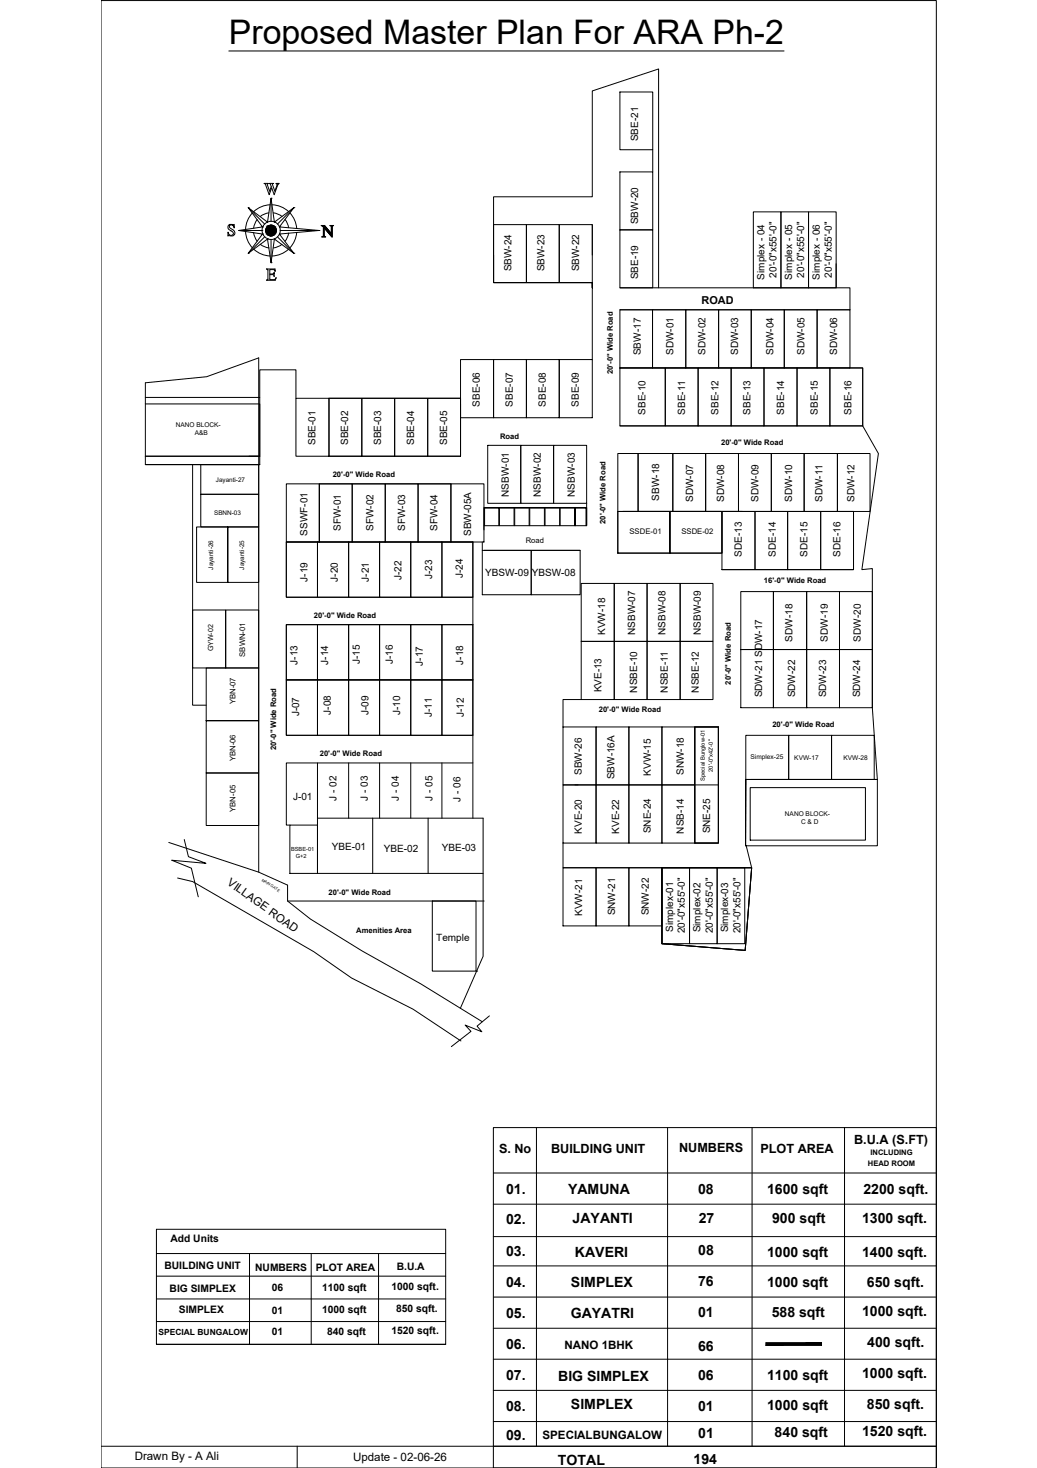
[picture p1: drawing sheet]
<svg xmlns="http://www.w3.org/2000/svg" width="210mm" height="297mm" viewBox="0 0 210 297" stroke-linecap="round" stroke-linejoin="round" font-family="sans-serif">
<!-- layer: PDF2_Text -->
<path d="M46.3 10.3h112.4" fill="none" stroke="#000" stroke-width=".2"/>
<!-- layer: PDF2_PDF_PDF_PDF_sonu -->
<g fill="none" stroke="#000" stroke-width=".2">
<path d="M52.4 72.4l-10.6 3.8-12.4 1.3M125.5 74.5h49.1v11.7h-49.1M125.5 62.7h46.5M29.4 81.7h23.2v10.6h-23.2M50.4 92.3h2.2M66.6 80.6h26.6M91.3 97.9h-26.7v11.8M93.2 81.7v10.6h-26.6M150.4 103.5h-24.4h46.8v11.8h-26.7M58 137.6h37.7M95.7 120.8h-37.7v-11.1h37.7v55.9M95.7 126.4h-37.7v22.4h37.7"/>
<path d="M64.3 154.4v11.2h33.5v27.9l-4.6 10.5M70.6 154.4v11.2M76.8 154.4v11.2M83.1 154.4v11.2M89.5 154.4v11.2M95.7 154.4h-37.7v12.5h.7M151.8 159.4h23.4v10.6h-23.4zM35.9 177.7l3.1 .7 24.5 14.2 7.7 5.3 12.4 6.3 9.7 6.4M58.2 179.1v3.2l4.6 3.7 10.5 6.4 11.9 6.7 12.4 7.6M58.7 166.9h5.6v9.8h-5.6zM64.3 165.6v11.1h33.5M75.4 165.6v11.1"/>
<path d="M86.7 165.6v11.1M58.2 182.3h39.8M99.1 205.6l-2.5 2 .9 1.2-3.4-1.4 1.2 1.3-3.9 3.1"/>
</g>
<!-- layer: PDF2_PDF_PDF_PDF_0 -->
<g fill="none" stroke="#000" stroke-width=".2">
<path d="M20.4 .1h169.1v296.9h-169.1zM125.5 18.6h6.6v11.7h-6.6zM125.5 34.8h6.6v11.7h-6.6zM99.9 51.6v5.6h20v-11.7h-6.7v11.7h6.7h-20M99.9 45.5h6.7v11.7h-6.7zM106.6 45.5h6.6v11.7h-6.6zM119.9 45.5v6.1M125.5 58.2h46.5v4.5M125.5 46.5h6.6v11.7h-6.6zM133.3 58.2v-44.2l-13.4 4.4v21.4h-20v17.4h20v15.6M29.4 77.5v2.9M52.4 72.4v104.1l5.8 2.6"/>
<path d="M93.2 72.8h6.7v11.7h-6.7zM99.9 72.8h6.7v11.7h-6.7zM106.6 72.8h6.6v11.7h-6.6zM113.2 72.8h6.7v11.7h-6.7zM125.5 74.5h9.2v11.7h-9.2zM125.5 62.7h6.6v11.8h-6.6zM132.1 62.7h6.7v11.8h-6.7zM134.7 74.5h6.6v11.7h-6.6zM138.8 62.7h6.7v11.8h-6.7zM141.3 74.5h6.7v11.7h-6.7zM145.5 62.7h6.6v11.8h-6.6zM148 74.5h6.6v11.7h-6.6z"/>
<path d="M152.1 62.7h6.6v11.8h-6.6zM154.6 74.5h6.7v11.7h-6.7zM158.7 62.7h6.7v11.8h-6.7zM161.3 74.5h6.7v11.7h-6.7zM165.4 62.7h6.6v11.8h-6.6zM168 74.5h6.6v11.7h-6.6zM29.4 80.4h23.2v13.6h-23.2zM29.4 94h23.2M29.4 92.3h23.2M39 94v48.7h2.7M40.6 94h11.8v6h-11.8zM52.6 80.4v-5.6h7.3v5.8"/>
<path d="M58 97.9h6.6v11.8h-6.6zM59.9 80.6h6.7v11.7h-6.7zM64.6 97.9h6.7v11.8h-6.7zM66.6 80.6h6.6v11.7h-6.6zM71.3 97.9h6.7v11.8h-6.7zM73.2 80.6h6.7v11.7h-6.7zM78 97.9h6.6v11.8h-6.6zM79.9 80.6h6.7v11.7h-6.7zM84.6 97.9h6.7v11.8h-6.7zM86.6 80.6h6.6v11.7h-6.6zM91.3 97.9h6.7v11.8h-6.7zM98.7 90.1h6.7v11.7h-6.7z"/>
<path d="M105.4 90.1h6.7v11.7h-6.7zM112.1 90.1h6.6v11.7h-6.6zM129.2 91.8h7v11.7h-7zM136.2 91.8h6.6v11.7h-6.6zM142.8 91.8h6.7v11.7h-6.7zM149.5 91.8h6.6v11.7h-6.6zM156.1 91.8h6.7v11.7h-6.7zM162.8 91.8h6.7v11.7h-6.7zM169.5 91.8h6.6v11.7h-6.6zM174.6 86.2l3.2 5.6-3.3 23.5 2.1-.3v28.2l1 14.5h-25.8M39.8 106.6h12.6v11.2h-6.3v-11.2v11.2h-6.3zM40.6 100h11.8v6.6h-11.8z"/>
<path d="M58 109.7h6.3v11.1h-6.3zM64.3 109.7h6.3v11.1h-6.3zM70.6 109.7h6.2v11.1h-6.2zM76.8 109.7h6.3v11.1h-6.3zM83.1 109.7h6.4v11.1h-6.4zM89.5 109.7h6.2v11.1h-6.2zM117.6 118.1h6.7v11.7h-6.7zM118.7 101.8v4.6M124.3 118.1h6.7v11.7h-6.7zM125.1 103.5v-11.7h4.1v11.7M131 118.1h6.7v11.7h-6.7zM137.7 118.1h6.6v11.7h-6.6z"/>
<path d="M146.1 103.5h6.7v11.8h-6.7zM149.9 119.7h6.6v11.7h-6.6zM152.8 103.5h6.6v11.8h-6.6zM156.5 119.7h6.8v11.7h-6.8zM159.4 103.5h6.7v11.8h-6.7zM163.3 119.7h6.6v11.7h-6.6zM166.1 103.5h6.7v11.8h-6.7zM169.9 119.7h6.7v11.7h-6.7zM39 123.4h6.7v11.8h-6.7zM41.7 135.2h10.7v10.6h-10.7h10.7v10.6h-10.7zM45.7 123.4h6.7v11.8h-6.7zM58 126.4h6.3v11.2h-6.3z"/>
<path d="M58 137.6h6.3v11.2h-6.3zM64.3 126.4h6.3v11.2h-6.3zM64.3 137.6h6.3v11.2h-6.3zM70.6 126.4h6.2v11.2h-6.2zM70.6 137.6h6.2v11.2h-6.2zM76.8 126.4h6.3v11.2h-6.3zM76.8 137.6h6.3v11.2h-6.3zM83.1 126.4h6.4v11.2h-6.4zM83.1 137.6h6.4v11.2h-6.4zM89.5 126.4h6.2v11.2h-6.2zM89.5 137.6h6.2v11.2h-6.2zM117.6 129.8h6.7v11.7h-6.7z"/>
<path d="M124.3 129.8h6.7v11.7h-6.7zM131 129.8h6.7v11.7h-6.7zM137.7 129.8h6.6v11.7h-6.6zM149.9 131.4h6.6v11.8h-6.6zM156.5 131.4h6.8v11.8h-6.8zM163.3 131.4h6.6v11.8h-6.6zM169.9 131.4h6.7v11.8h-6.7zM41.7 156.4h10.7v10.6h-10.7zM116.4 158.8h.6M151 157.7h26.6v13.4h-26.7l.1-13.4-.1 13.4h.1M151 148.8h8.6v8.9h-8.6zM159.6 148.8h8.7v8.9h-8.7z"/>
<path d="M168.3 148.8h8.7v8.9h-8.7zM34.2 170.5l18.2 6M37.3 169.9l.8 3.4 3.6 1.4-6.9-.6 3.9 1.6 1.4 5.8M87.5 182.3h8.9v14.2h-8.9zM96.4 196.5h.3"/>
</g>
<!-- layer: PDF2_PDF_PDF_PDF_colum -->
<path d="M125.1 103.5h10.5v8.4h-10.5zM135.6 103.5h10.5v8.4h-10.5z" fill="none" stroke="#000" stroke-width=".2"/>
<!-- layer: PDF2_0 -->
<g fill="none" stroke="#000" stroke-width=".2">
<path d="M132.1 30.3v4.5M97.6 111.4h9.9v8.9h-9.9zM97.6 109.7v1.7M98 102.7h20.7v3.7h-2.3v-3.6v3.6h-18.4zM98 111.4h19.4M98 106.4v.8M98.1 106.4v-3.6h2.9v3.6M101.1 106.4v-3.6h17.5v3.6M104.1 102.8v3.6M104.2 102.8v3.6M107.1 102.8v3.6M107.2 102.8v3.6"/>
<path d="M107.5 111.4h9.9v8.9h-9.9zM110.2 102.8v3.6M110.3 102.8v3.6M113.3 102.8v3.6M113.4 102.8v3.6M116.3 102.8v3.6M114 147.1h6.6v11.7h-6.6zM114 158.8h6.6v11.8h-6.6zM117.6 141.5h-3.6v5.6M120.6 147.1h6.7v11.7h-6.7zM120.6 158.8h6.7v11.8h-6.7zM127.3 147.1h6.7v11.7h-6.7z"/>
<path d="M127.3 158.8h6.7v11.8h-6.7zM134 147.1h6.6v11.7h-6.6zM134 158.8h6.6v11.8h-6.6zM140.6 147.1h4.8v23.5h-4.8zM140.6 158.8h4.8M140.7 147.1h4.7v23.5h-4.8M114 170.6v5h38.1l-1.3 16.7-16.8-1.3v-15.4M114 175.6h6.6v11.8h-6.6zM120.6 175.6h6.7v11.8h-6.7zM127.3 175.6h6.7v11.8h-6.7zM134 175.6h5.6v15.4h-5.6zM134 175.6h18.1l-1.3 16.7-16.8-1.3z"/>
<path d="M139.6 175.6h5.6v15.4h-5.6zM145.2 175.6h5.5v15.4h-5.5zM151 171.1l1.1 4.5"/>
</g>
<!-- layer: PDF2_textss -->
<g fill="none" stroke="#000" stroke-width=".2">
<path d="M99.9 228.2h89.6v68.8h-89.6zM99.9 237.3h89.6M108.6 228.2v64.4M135.1 228.2v64.4M152.2 228.2v64.4M31.7 258.2h58.5M31.7 253.6h58.5M50.5 253.6v18.4M63 253.6v18.4M76.6 253.6v18.4M99.9 243.7h89.6M99.9 256.1h89.6"/>
<path d="M99.9 250.2h89.6M31.7 262.8h58.5M31.7 267.4h58.5M31.7 272h58.5M99.9 262.5h89.6M99.9 268.8h89.6M99.9 275h89.6M170.9 261.1v-32.9v64.4M20.4 292.6h169.1M60.2 292.6v4.4M99.9 281.3h89.6M99.9 287.6h89.6"/>
</g>
<!-- layer: 0 -->
<g fill="#000" stroke="#000" stroke-width=".2">
<path d="M54.7 45.6h.5zM54.6 45.6h.6z"/>
<path d="M54.6 45.6l.7 .1zM54.4 45.7h.9z"/>
<path d="M54.6 47.7h.6zM54.6 47.7h.3z"/>
<path d="M54.4 45.7l1.1 .1zM54.2 45.8h1.3z"/>
<path d="M54.4 47.6h.9zM54.4 47.6l.8 .1z"/>
<path d="M54.2 45.8l1.4 .1-.1-.1zM54.2 45.8l1.4 .1h-1.5z"/>
<path d="M54.2 47.5l1.1 .1 .2-.1zM54.2 47.5l1.1 .1h-.9z"/>
<path d="M54.1 45.9l1.7 .2-.2-.2zM54.1 45.9l1.7 .2h-1.9z"/>
<path d="M54.1 47.4l1.4 .1 .1-.1zM54.1 47.4l1.4 .1h-1.3z"/>
<path d="M53.9 46.1l1.9 .2v-.2zM53.9 46.1l1.9 .2h-2z"/>
<path d="M53.9 47.2l1.7 .2 .2-.2zM53.9 47.2l1.7 .2h-1.5z"/>
<path d="M53.8 46.3l2.1 .2-.1-.2zM53.8 46.3l2.1 .2h-2.1z"/>
<path d="M53.8 47l2 .2v-.2zM53.8 47l2 .2h-1.9z"/>
<path d="M53.8 46.5l2.1 .1v-.1zM53.8 46.5l2.1 .1h-2.1z"/>
<path d="M53.8 46.6l2.1 .2v-.2zM53.8 46.6l2.1 .2h-2.1z"/>
<path d="M53.8 46.8l2 .2 .1-.2zM53.8 46.8l2 .2h-2z"/>
<path d="M155 271.7v.5l11.3-.5zM155 272.2l11.3-.5v.5z"/>
</g>
<g fill="none" stroke="#000" stroke-width=".2">
<path d="M46.2 45.6l.3-.2h.9v.7a.48 .48 0 0 0-.4-.5 .48 .48 0 0 0-.6 .3l.5 .4a.72 .72 0 0 1 .6 .7 .72 .72 0 0 1-.5 .7h-.9l.1-.7a.52 .52 0 0 0 .4 .6 .52 .52 0 0 0 .6-.5l-.4-.4a.79 .79 0 0 1-.6-1.1zM48.3 46.6h.1M48.3 46.6h4.7M49.7 46.8l.4 1.8 1 1.5M50.2 42l3.9 2.9 .8-4.8 .6 4.8 4-2.9-2.9 3.9 8 .7-8 .8 2.9 3.9-4-2.9-.6 4.8-.8-4.8-3.9 2.9 2.9-3.9-4.8-.8 4.8-.7zM50.2 42h.1M50.2 51.3h.1M50.2 42l3.4 3.3M51.1 43.1l-1 1.5-.4 1.8M51.3 47.1l.4 1.1 .4 .6M51.4 50.4l1.5 1 1.8 .4M52.1 44.4l-.4 .7-.4 1.1"/>
<path d="M52.7 49.4l1 .6 .7 .2M53 46.6h.1M53.1 45.9h.1M53.1 47.4h.1M53.6 47.9l-3.4 3.4M53.8 46.6h.1M53.9 54.4h1.8v.5a.47 .47 0 0 0-.6-.3h-.5v.8h.7l.2-.3v.9l-.2-.4h-.7v.9h1l.3-.3-.2 .5h-1.8l.3-.1v-2zM54.1 48.4h.1M54.4 43.1l-.7 .1-1 .6M54.7 41.4l-1.8 .4-1.5 1M54.9 53.2h.1M54.9 40.1v4.7"/>
<path d="M54.9 48.5v4.7M55.1 41.4l1.8 .4 1.5 1M55.3 43.1l.8 .1 1 .6M55.5 48.4h.1M55.5 44.9h.1M56.2 47.9l3.3 3.4M56.6 47.4h.1M56.6 45.9h.1M56.7 46.6h7.9M57.1 49.4l-1 .6-.8 .2M57.7 44.4l.5 1 .2 .7M58.4 50.4l-1.5 1-1.8 .4"/>
<path d="M58.4 47.2l-.2 .7-.5 .9M58.7 43.1l.9 1.4 .5 1.7M59.5 51.3h.1M59.5 42h.1M59.5 42l-3.3 3.3M60.1 47l-.5 1.7-.9 1.4M152.5 42.9h5.6v15.3h-5.6zM158.1 42.9h5.6v15.3h-5.6zM163.7 42.9h5.5v15.3h-5.5zM169.2 53.4v4.8M31.7 248.7h58.5v23.3h-58.5z"/>
<circle cx="54.9" cy="46.6" r="1.84"/>
<circle cx="54.9" cy="46.6" r="1.08"/>
</g>
<text font-size="6.9" x="46.3" y="8.9">Proposed Master Plan For ARA Ph-2</text>
<g font-size="5.3">
<text x="52.2" y="40.6">W</text>
<text x="63.9" y="49">N</text>
</g>
<g font-size="2.9">
<text x="102.4" y="241.6">01.</text>
<text x="115" y="241.6">YAMUNA</text>
<text x="141.3" y="241.5">08</text>
<text x="155.3" y="241.5">1600 sqft</text>
<text x="174.8" y="241.5">2200 sqft.</text>
<text x="102.4" y="247.8">02.</text>
<text x="115.9" y="247.6">JAYANTI</text>
<text x="141.4" y="247.4">27</text>
<text x="156.3" y="247.5">900 sqft</text>
<text x="174.5" y="247.5">1300 sqft.</text>
<text x="102.4" y="254.1">03.</text>
<text x="116.4" y="254.4">KAVERI</text>
<text x="141.4" y="254">08</text>
<text x="155.3" y="254.3">1000 sqft</text>
<text x="174.5" y="254.3">1400 sqft.</text>
<text x="102.4" y="260.3">04.</text>
<text x="115.6" y="260.5">SIMPLEX</text>
<text x="141.3" y="260.3">76</text>
<text x="155.3" y="260.4">1000 sqft</text>
<text x="175.5" y="260.3">650 sqft.</text>
<text x="102.4" y="266.6">05.</text>
<text x="115.5" y="266.8">GAYATRI</text>
<text x="141.3" y="266.6">01</text>
<text x="156.2" y="266.4">588 sqft</text>
<text x="174.5" y="266.3">1000 sqft.</text>
<text x="102.4" y="272.9">06.</text>
<text x="141.3" y="273.3">66</text>
<text x="175.6" y="272.6">400 sqft.</text>
<text x="102.4" y="279.2">07.</text>
<text x="113" y="279.3">BIG SIMPLEX</text>
<text x="141.3" y="279.1">06</text>
<text x="155.3" y="279.3">1100 sqft</text>
<text x="174.5" y="278.9">1000 sqft.</text>
<text x="102.4" y="285.5">08.</text>
<text x="115.6" y="285.1">SIMPLEX</text>
<text x="141.3" y="285.4">01</text>
<text x="155.3" y="285.2">1000 sqft</text>
<text x="175.5" y="285">850 sqft.</text>
<text x="102.4" y="291.4">09.</text>
<text x="141.4" y="290.9">01</text>
<text x="156.8" y="290.7">840 sqft</text>
<text x="174.5" y="290.6">1520 sqft.</text>
<text x="112.9" y="296.4">TOTAL</text>
<text x="140.4" y="296.3">194</text>
</g>
<g font-size="2.6">
<text x="101" y="233.2">S. No</text>
<text x="111.5" y="233.2">BUILDING UNIT</text>
<text x="137.5" y="233.2">NUMBERS</text>
<text x="153.9" y="233.2">PLOT AREA</text>
<text x="172.9" y="231.4">B.U.A (S.FT)</text>
</g>
<g font-size="2.3">
<text x="45.8" y="178.9" transform="rotate(36 45.8 178.9)">VILLAGE ROAD</text>
<text x="114.3" y="272.9">NANO 1BHK</text>
<text x="109.8" y="291.1">SPECIALBUNGALOW</text>
<text x="27.3" y="295.5">Drawn By - A Ali</text>
<text x="71.5" y="295.6">Update - 02-06-26</text>
</g>
<text font-size="2.2" x="142" y="61.5">ROAD</text>
<g font-size="2.1">
<text x="34.5" y="251.4">Add Units</text>
<text x="33.3" y="256.9">BUILDING UNIT</text>
<text x="51.6" y="257.1">NUMBERS</text>
<text x="63.9" y="257.1">PLOT AREA</text>
<text x="80.3" y="256.9">B.U.A</text>
<text x="34.3" y="261.4">BIG SIMPLEX</text>
<text x="55" y="261.2">06</text>
<text x="65.2" y="261.3">1100 sqft</text>
<text x="79.2" y="261.1">1000 sqft.</text>
<text x="36.2" y="265.6">SIMPLEX</text>
<text x="55" y="265.8">01</text>
<text x="65.2" y="265.7">1000 sqft</text>
<text x="79.2" y="270">1520 sqft.</text>
<text x="80.2" y="265.5">850 sqft.</text>
<text x="55" y="270.2">01</text>
<text x="66.2" y="270.1">840 sqft</text>
</g>
<g font-size="2">
<text x="129.2" y="28.6" transform="rotate(-90 129.2 28.6)">SBE-21</text>
<text x="129.2" y="45.4" transform="rotate(-90 129.2 45.4)">SBW-20</text>
<text x="103.5" y="54.9" transform="rotate(-90 103.5 54.9)">SBW-24</text>
<text x="110.2" y="54.9" transform="rotate(-90 110.2 54.9)">SBW-23</text>
<text x="117.3" y="54.9" transform="rotate(-90 117.3 54.9)">SBW-22</text>
<text x="129.2" y="56.5" transform="rotate(-90 129.2 56.5)">SBE-19</text>
<text x="154.8" y="56.6" transform="rotate(-90 154.8 56.6)">Simplex - 04</text>
<text x="157.2" y="56.2" transform="rotate(-90 157.2 56.2)">20'-0&quot;x55'-0&quot;</text>
<text x="160.4" y="56.6" transform="rotate(-90 160.4 56.6)">Simplex - 05</text>
<text x="162.8" y="56.2" transform="rotate(-90 162.8 56.2)">20'-0&quot;x55'-0&quot;</text>
<text x="165.9" y="56.6" transform="rotate(-90 165.9 56.6)">Simplex - 06</text>
<text x="168.4" y="56.2" transform="rotate(-90 168.4 56.2)">20'-0&quot;x55'-0&quot;</text>
<text x="129.7" y="71.9" transform="rotate(-90 129.7 71.9)">SBW-17</text>
<text x="136.3" y="71.8" transform="rotate(-90 136.3 71.8)">SDW-01</text>
<text x="142.8" y="71.8" transform="rotate(-90 142.8 71.8)">SDW-02</text>
<text x="149.4" y="71.8" transform="rotate(-90 149.4 71.8)">SDW-03</text>
<text x="156.5" y="71.8" transform="rotate(-90 156.5 71.8)">SDW-04</text>
<text x="162.9" y="71.8" transform="rotate(-90 162.9 71.8)">SDW-05</text>
<text x="169.5" y="71.8" transform="rotate(-90 169.5 71.8)">SDW-06</text>
<text x="97.2" y="82.3" transform="rotate(-90 97.2 82.3)">SBE-06</text>
<text x="103.8" y="82.3" transform="rotate(-90 103.8 82.3)">SBE-07</text>
<text x="110.5" y="82.3" transform="rotate(-90 110.5 82.3)">SBE-08</text>
<text x="117.1" y="82.3" transform="rotate(-90 117.1 82.3)">SBE-09</text>
<text x="130.7" y="83.9" transform="rotate(-90 130.7 83.9)">SBE-10</text>
<text x="138.7" y="83.9" transform="rotate(-90 138.7 83.9)">SBE-11</text>
<text x="145.5" y="83.9" transform="rotate(-90 145.5 83.9)">SBE-12</text>
<text x="151.9" y="83.9" transform="rotate(-90 151.9 83.9)">SBE-13</text>
<text x="158.7" y="83.9" transform="rotate(-90 158.7 83.9)">SBE-14</text>
<text x="165.5" y="83.9" transform="rotate(-90 165.5 83.9)">SBE-15</text>
<text x="172.3" y="83.9" transform="rotate(-90 172.3 83.9)">SBE-16</text>
<text x="63.8" y="90.1" transform="rotate(-90 63.8 90.1)">SBE-01</text>
<text x="70.5" y="90.1" transform="rotate(-90 70.5 90.1)">SBE-02</text>
<text x="77.2" y="90.1" transform="rotate(-90 77.2 90.1)">SBE-03</text>
<text x="83.8" y="90.1" transform="rotate(-90 83.8 90.1)">SBE-04</text>
<text x="90.5" y="90.1" transform="rotate(-90 90.5 90.1)">SBE-05</text>
<text x="103" y="100.5" transform="rotate(-90 103 100.5)">NSBW-01</text>
<text x="109.5" y="100.5" transform="rotate(-90 109.5 100.5)">NSBW-02</text>
<text x="116.4" y="100.5" transform="rotate(-90 116.4 100.5)">NSBW-03</text>
<text x="133.4" y="101.3" transform="rotate(-90 133.4 101.3)">SBW-18</text>
<text x="140.3" y="101.5" transform="rotate(-90 140.3 101.5)">SDW-07</text>
<text x="146.6" y="101.5" transform="rotate(-90 146.6 101.5)">SDW-08</text>
<text x="153.5" y="101.5" transform="rotate(-90 153.5 101.5)">SDW-09</text>
<text x="160.3" y="101.5" transform="rotate(-90 160.3 101.5)">SDW-10</text>
<text x="166.5" y="101.5" transform="rotate(-90 166.5 101.5)">SDW-11</text>
<text x="173" y="101.5" transform="rotate(-90 173 101.5)">SDW-12</text>
<text x="69" y="107.4" transform="rotate(-90 69 107.4)">SFW-01</text>
<text x="75.6" y="107.4" transform="rotate(-90 75.6 107.4)">SFW-02</text>
<text x="82" y="107.4" transform="rotate(-90 82 107.4)">SFW-03</text>
<text x="88.6" y="107.4" transform="rotate(-90 88.6 107.4)">SFW-04</text>
<text x="62.2" y="108.4" transform="rotate(-90 62.2 108.4)">SSWF-01</text>
<text x="95.4" y="108.4" transform="rotate(-90 95.4 108.4)">SBW-05A</text>
<text x="150.2" y="112.6" transform="rotate(-90 150.2 112.6)">SDE-13</text>
<text x="157" y="112.6" transform="rotate(-90 157 112.6)">SDE-14</text>
<text x="163.4" y="112.6" transform="rotate(-90 163.4 112.6)">SDE-15</text>
<text x="170.1" y="112.6" transform="rotate(-90 170.1 112.6)">SDE-16</text>
<text x="62.3" y="117.7" transform="rotate(-90 62.3 117.7)">J-19</text>
<text x="68.4" y="117.7" transform="rotate(-90 68.4 117.7)">J-20</text>
<text x="74.6" y="117.7" transform="rotate(-90 74.6 117.7)">J-21</text>
<text x="81.2" y="117.3" transform="rotate(-90 81.2 117.3)">J-22</text>
<text x="87.5" y="117.2" transform="rotate(-90 87.5 117.2)">J-23</text>
<text x="93.7" y="117" transform="rotate(-90 93.7 117)">J-24</text>
<text x="98.2" y="116.6">YBSW-09 YBSW-08</text>
<text x="122.5" y="128.5" transform="rotate(-90 122.5 128.5)">KVW-18</text>
<text x="128.6" y="128.5" transform="rotate(-90 128.6 128.5)">NSBW-07</text>
<text x="134.7" y="128.5" transform="rotate(-90 134.7 128.5)">NSBW-08</text>
<text x="141.9" y="128.5" transform="rotate(-90 141.9 128.5)">NSBW-09</text>
<text x="160.4" y="129.8" transform="rotate(-90 160.4 129.8)">SDW-18</text>
<text x="167.6" y="129.8" transform="rotate(-90 167.6 129.8)">SDW-19</text>
<text x="174.2" y="129.8" transform="rotate(-90 174.2 129.8)">SDW-20</text>
<text x="60.2" y="134.5" transform="rotate(-90 60.2 134.5)">J-13</text>
<text x="66.4" y="134.5" transform="rotate(-90 66.4 134.5)">J-14</text>
<text x="72.8" y="134.4" transform="rotate(-90 72.8 134.4)">J-15</text>
<text x="79.5" y="134.4" transform="rotate(-90 79.5 134.4)">J-16</text>
<text x="85.6" y="134.7" transform="rotate(-90 85.6 134.7)">J-17</text>
<text x="93.7" y="134.5" transform="rotate(-90 93.7 134.5)">J-18</text>
<text x="121.8" y="140.1" transform="rotate(-90 121.8 140.1)">KVE-13</text>
<text x="129" y="140.2" transform="rotate(-90 129 140.2)">NSBE-10</text>
<text x="135.2" y="140.2" transform="rotate(-90 135.2 140.2)">NSBE-11</text>
<text x="141.4" y="140.2" transform="rotate(-90 141.4 140.2)">NSBE-12</text>
<text x="154.3" y="141.1" transform="rotate(-90 154.3 141.1)">SDW-21 SDW-17</text>
<text x="161" y="141.1" transform="rotate(-90 161 141.1)">SDW-22</text>
<text x="167.3" y="141.1" transform="rotate(-90 167.3 141.1)">SDW-23</text>
<text x="174.1" y="141.1" transform="rotate(-90 174.1 141.1)">SDW-24</text>
<text x="60.5" y="145" transform="rotate(-90 60.5 145)">J-07</text>
<text x="67" y="144.6" transform="rotate(-90 67 144.6)">J-08</text>
<text x="74.6" y="144.7" transform="rotate(-90 74.6 144.7)">J-09</text>
<text x="81" y="144.7" transform="rotate(-90 81 144.7)">J-10</text>
<text x="87.4" y="145.1" transform="rotate(-90 87.4 145.1)">J-11</text>
<text x="93.9" y="145.1" transform="rotate(-90 93.9 145.1)">J-12</text>
<text x="59.3" y="161.9">J-01</text>
<text x="68.1" y="162" transform="rotate(-90 68.1 162)">J - 02</text>
<text x="74.4" y="162" transform="rotate(-90 74.4 162)">J - 03</text>
<text x="80.7" y="162" transform="rotate(-90 80.7 162)">J - 04</text>
<text x="87.5" y="162" transform="rotate(-90 87.5 162)">J - 05</text>
<text x="117.8" y="156.8" transform="rotate(-90 117.8 156.8)">SBW-26</text>
<text x="124.4" y="157.7" transform="rotate(-90 124.4 157.7)">SBW-16A</text>
<text x="131.7" y="157" transform="rotate(-90 131.7 157)">KVW-15</text>
<text x="138.4" y="156.8" transform="rotate(-90 138.4 156.8)">SNW-18</text>
<text x="93.2" y="162.2" transform="rotate(-90 93.2 162.2)">J - 06</text>
<text x="67.1" y="172">YBE-01</text>
<text x="77.7" y="172.5">YBE-02</text>
<text x="89.4" y="172.3">YBE-03</text>
<text x="117.8" y="168.7" transform="rotate(-90 117.8 168.7)">KVE-20</text>
<text x="125.3" y="168.7" transform="rotate(-90 125.3 168.7)">KVE-22</text>
<text x="131.7" y="168.6" transform="rotate(-90 131.7 168.6)">SNE-24</text>
<text x="138.4" y="168.7" transform="rotate(-90 138.4 168.7)">NSB-14</text>
<text x="143.7" y="168.6" transform="rotate(-90 143.7 168.6)">SNE-25</text>
<text x="117.8" y="185.4" transform="rotate(-90 117.8 185.4)">KVW-21</text>
<text x="124.5" y="185.2" transform="rotate(-90 124.5 185.2)">SNW-21</text>
<text x="131.3" y="185.2" transform="rotate(-90 131.3 185.2)">SNW-22</text>
<text x="88.3" y="190.5">Temple</text>
<text x="136.2" y="188.5" transform="rotate(-90 136.2 188.5)">Simplex-01</text>
<text x="138.6" y="188.9" transform="rotate(-90 138.6 188.9)">20'-0&quot;x55'-0&quot;</text>
<text x="141.8" y="188.7" transform="rotate(-90 141.8 188.7)">Simplex-02</text>
<text x="144.3" y="188.9" transform="rotate(-90 144.3 188.9)">20'-0&quot;x55'-0&quot;</text>
<text x="147.4" y="188.7" transform="rotate(-90 147.4 188.7)">Simplex-03</text>
<text x="149.9" y="188.9" transform="rotate(-90 149.9 188.9)">20'-0&quot;x55'-0&quot;</text>
</g>
<text font-size="1.7" x="32.1" y="270.2">SPECIAL BUNGALOW</text>
<g font-size="1.6">
<text x="127.4" y="108.1">SSDE-01</text>
<text x="137.9" y="108.1">SSDE-02</text>
<text x="49.7" y="132.9" transform="rotate(-90 49.7 132.9)">SBWN-01</text>
<text x="47.7" y="142.5" transform="rotate(-90 47.7 142.5)">YBN-07</text>
<text x="47.7" y="154" transform="rotate(-90 47.7 154)">YBN-06</text>
<text x="47.7" y="164.3" transform="rotate(-90 47.7 164.3)">YBN-05</text>
</g>
<g font-size="1.5">
<text x="124.1" y="75.7" transform="rotate(-90 124.1 75.7)">20'-0&quot; Wide Road</text>
<text x="101.2" y="88.8">Road</text>
<text x="146" y="90">20'-0&quot; Wide Road</text>
<text x="67.4" y="96.6">20'-0&quot; Wide Road</text>
<text x="122.6" y="106" transform="rotate(-90 122.6 106)">20'-0&quot; Wide Road</text>
<text x="106.4" y="109.8">Road</text>
<text x="154.6" y="118">16'-0&quot; Wide Road</text>
<text x="63.5" y="125.1">20'-0&quot; Wide Road</text>
<text x="148" y="138.5" transform="rotate(-90 148 138.5)">20'-0&quot; Wide Road</text>
<text x="121.2" y="144">20'-0&quot; Wide Road</text>
<text x="156.3" y="147">20'-0&quot; Wide Road</text>
<text x="55.9" y="151.8" transform="rotate(-90 55.9 151.8)">20'-0&quot; Wide Road</text>
<text x="64.7" y="153.1">20'-0&quot; Wide Road</text>
<text x="66.5" y="181">20'-0&quot; Wide Road</text>
<text x="72.1" y="188.8">Amenities Area</text>
<text x="176.2" y="233.8">INCLUDING</text>
<text x="175.7" y="235.9">HEAD ROOM</text>
</g>
<text font-size="1.4" x="43.1" y="131.8" transform="rotate(-90 43.1 131.8)">GYW-02</text>
<g font-size="1.3">
<text x="35.6" y="86.4">NANO BLOCK-</text>
<text x="39.4" y="88.1">A&amp;B</text>
<text x="43.7" y="97.6">Jayanti-27</text>
<text x="43.3" y="104.2">SBNN-03</text>
<text x="43.1" y="115.3" transform="rotate(-90 43.1 115.3)">Jayanti-26</text>
<text x="49.4" y="115.3" transform="rotate(-90 49.4 115.3)">Jayanti-25</text>
<text x="151.9" y="153.5">Simplex-25</text>
<text x="160.8" y="153.7">KVW-17</text>
<text x="170.7" y="153.7">KVW-28</text>
<text x="158.9" y="165.1">NANO BLOCK-</text>
<text x="162.1" y="166.8">C &amp; D</text>
</g>
<g font-size="1.2">
<text x="142.7" y="158" transform="rotate(-90 142.7 158)">Special Bunglow-01</text>
<text x="144.3" y="156.2" transform="rotate(-90 144.3 156.2)">20'-0&quot;x42'-0&quot;</text>
</g>
<g font-size="1.1">
<text x="58.9" y="172.1">BSBE-01</text>
<text x="59.9" y="173.5">G+2</text>
</g>
<text font-size=".8" x="52.9" y="178.2" transform="rotate(34 52.9 178.2)">MAIN GATE</text>
</svg>
